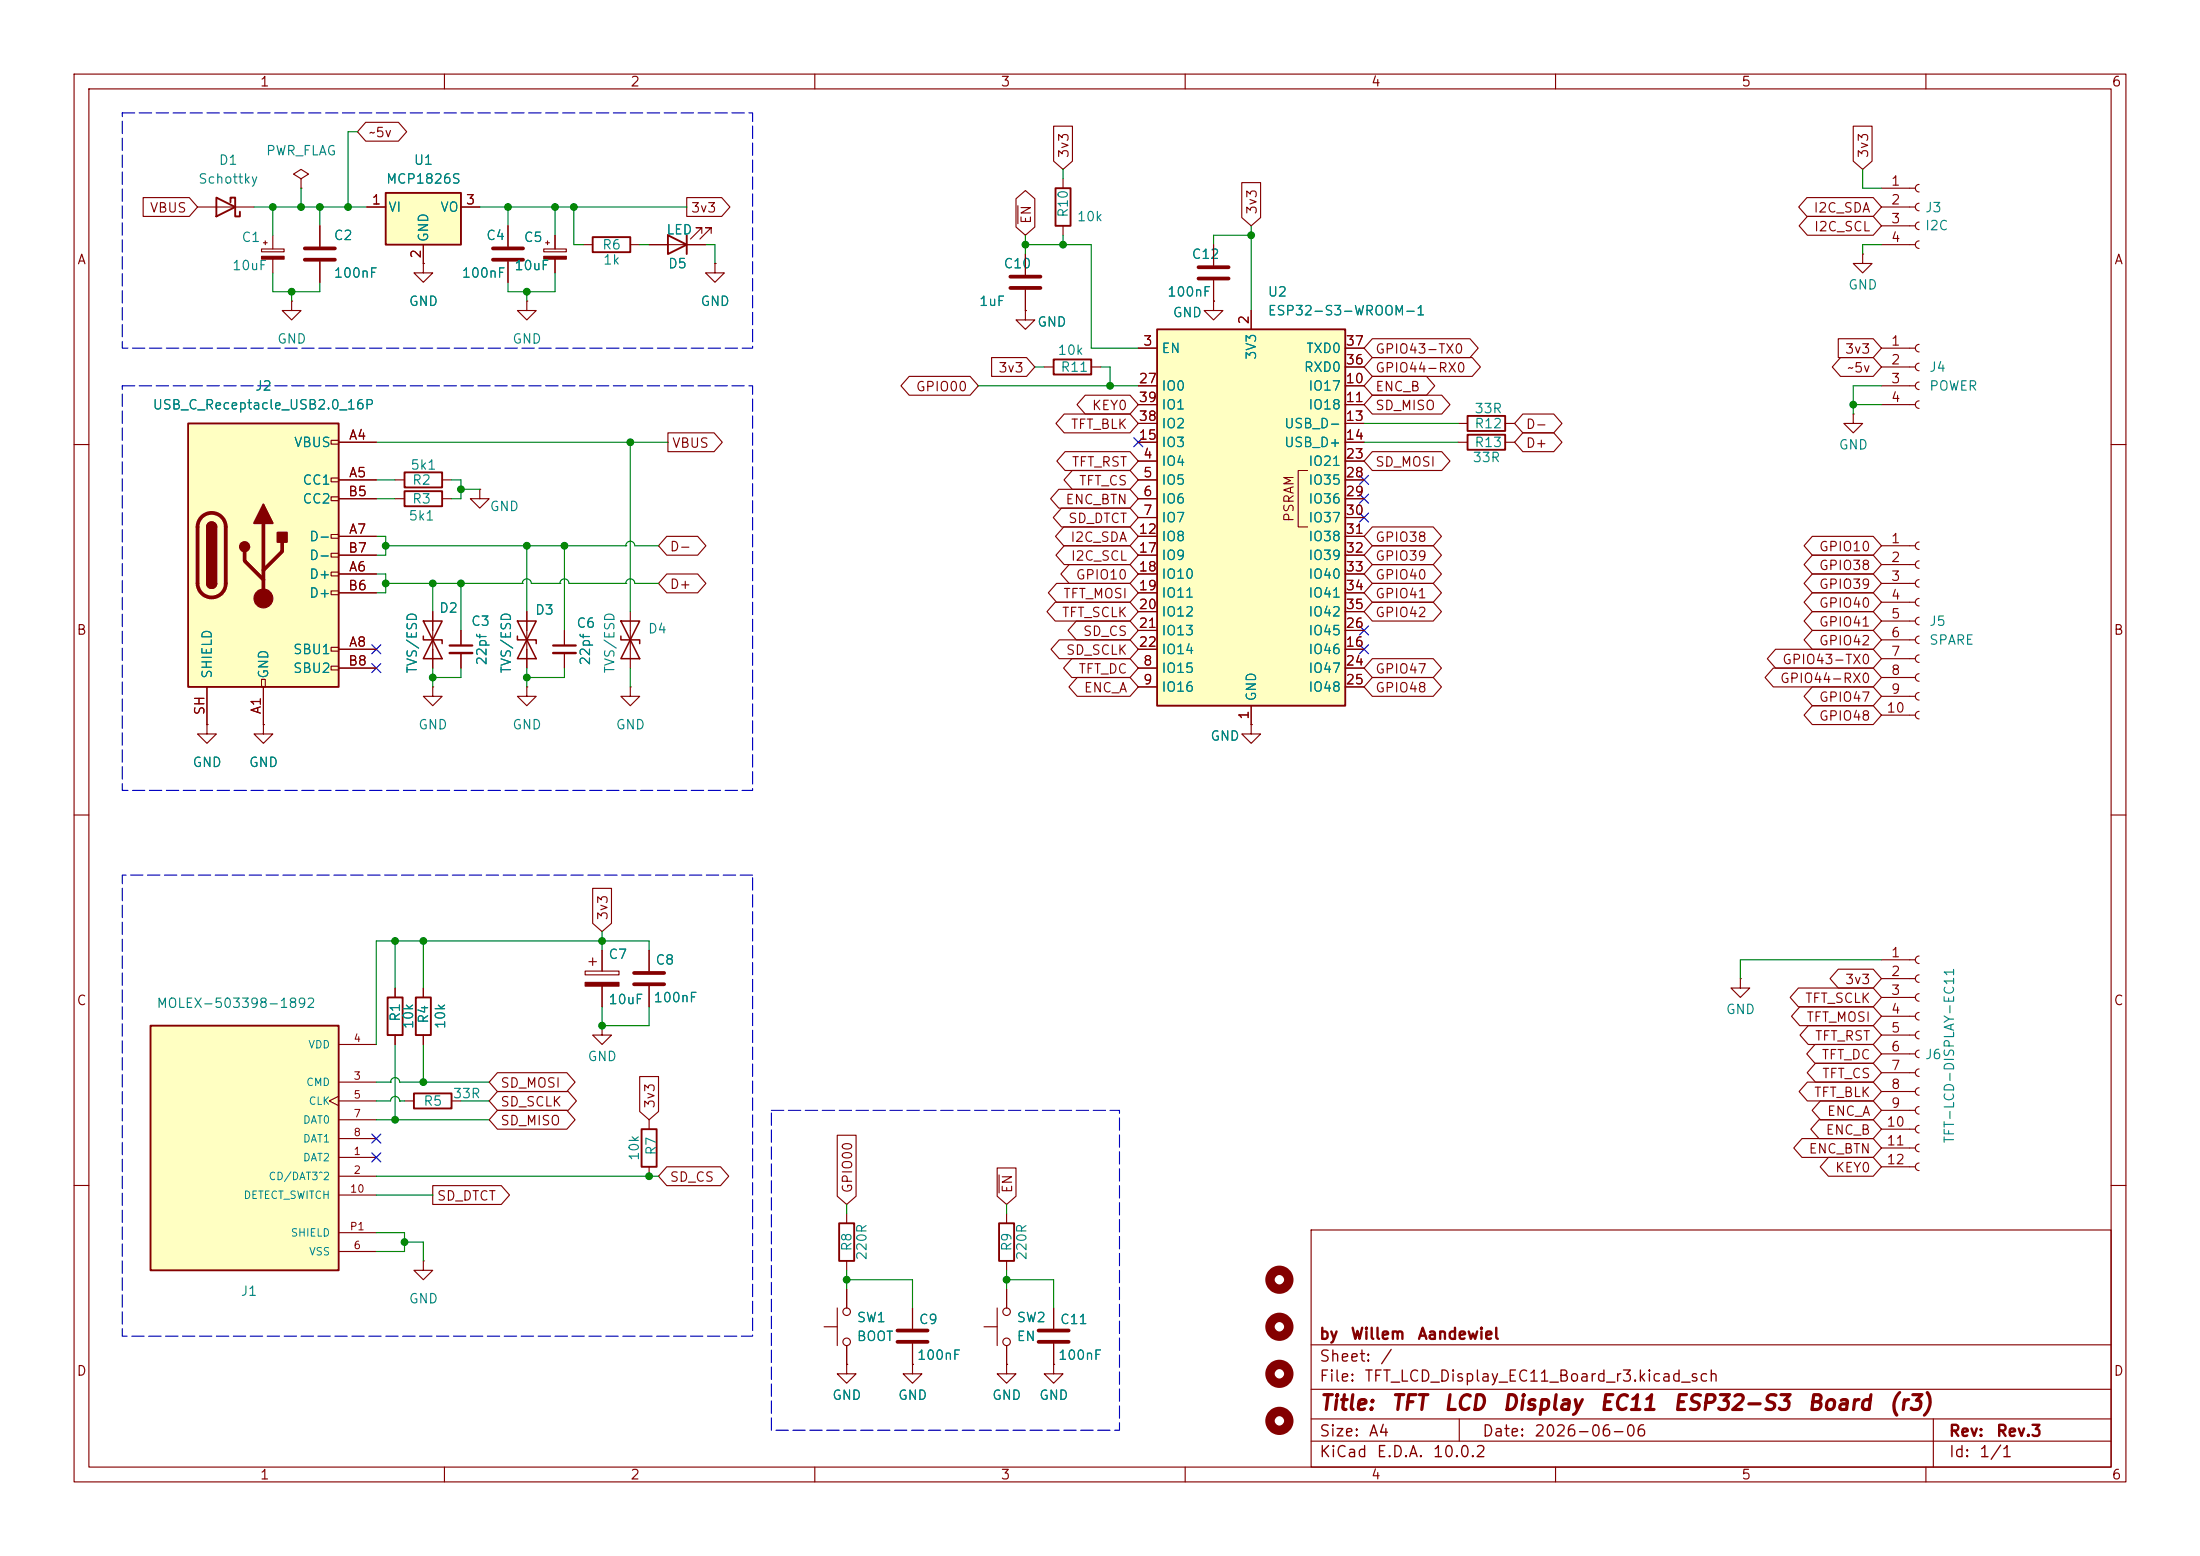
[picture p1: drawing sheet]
<svg xmlns="http://www.w3.org/2000/svg" width="297mm" height="210mm" viewBox="0 0 297 210" stroke-linecap="round" stroke-linejoin="round" font-family="sans-serif">
<g fill="none" stroke="#840000" stroke-width=".15">
<path d="M10 10h277v190h-277zM12 12h273v186h-273zM60 10v2M110 10v2M160 10v2M210 10v2M260 10v2M73.4 33.6h3.1v.4h-3.1zM73.7 32.8h.5M73.9 32.5v.5M74.9 31.8v1.8M74.9 35v1.8"/>
<path d="M87.6 33h7.6M94.7 31.5v-.8h-.7h.7l-1.5 1.6M96 31.5v-.8h-.8h.8l-1.5 1.6M250.2 55.9v1.3h1.3l-1.3 1.2-1.3-1.2h1.3M250.2 55.9h.1M10 60h2M285 60h2M71.1 92.7v1.3h1.3l-1.3 1.3-1.3-1.3h1.3M71.1 92.7h.1M10 110h2M285 110h2M81.3 138.4v1.3h1.2l-1.2 1.3-1.3-1.3h1.3"/>
<path d="M81.3 138.4h.1M87.6 128.3v2.8M87.6 133.1v2.8M54.6 148.6h1.3M61 148.6h1.2M87.6 151.1v1.3M87.6 157.5v1.3M10 160h2M57.1 170.2v1.3h-1.2l1.2 1.2 1.3-1.2h-1.3M57.1 170.2h.1M114.3 163.8v1.3M114.3 170.2v1.3"/>
<path d="M132.8 179.1h1.8M134.6 176.5v5.1M135.9 174v2.5M177 166h108v32h-108zM285 160h2M60 198v2M110 198v2M135.9 181.6v2.6M142.2 184.2v1.2h1.3l-1.3 1.3-1.2-1.3h1.2M142.2 184.2h.1M160 198v2M177 194.5h108"/>
<path d="M177 191.5h108M177 187.5h108M177 181.5h108M197 191.5v3M210 198v2M260 198v2M261 191.5v6.5"/>
<circle cx="135.9" cy="177" r=".51"/>
<circle cx="135.9" cy="181.1" r=".51"/>
</g>
<path d="M90.2 31.8l2.5 1.2-2.5 1.3zM92.7 31.8v2.5M55.9 147.6h5.1v2h-5.1zM86.6 152.4h2v5.1h-2zM113.3 165.1h2v5.1h-2z" fill="none" stroke="#840000" stroke-width=".25"/>
<path d="M73.4 34.6h3.1v.4h-3.1z" fill="#840000" stroke="#840000" stroke-width=".15"/>
<path d="M85.6 131.3h4.1M85.6 132.8h4.1" fill="none" stroke="#840000" stroke-width=".51"/>
<path d="M20.3 138.4h25.4v33.1h-25.4z" fill="#ffffc2"/>
<path d="M54.6 66.3h5.1v2h-5.1zM54.6 63.8h5.1v2h-5.1zM20.3 138.4h25.4v33.1h-25.4zM134.9 165.1h2v5.1h-2z" fill="none" stroke="#840000" stroke-width=".25"/>
<g fill="none" stroke="#840000" stroke-width=".15">
<path d="M138.4 34.3v2.8M138.4 39.1v2.8M163.8 33v2.8M163.8 37.8v2.8M138.4 41.9v1.3h1.3l-1.3 1.3-1.2-1.3h1.2M138.4 41.9h.1M163.8 40.6v1.3h1.3l-1.3 1.3-1.2-1.3h1.2M163.8 40.6h.1M53.3 67.3h1.3M53.3 64.8h1.3M59.7 67.3h1.3M59.7 64.8h1.3"/>
<path d="M64.8 66v1.3h1.2l-1.2 1.3-1.3-1.3h1.3M64.8 66h.1M58.4 82.6v7.6M62.2 85.1v2M62.2 88.1v2.1M71.1 82.6v7.6M76.2 85.1v2M76.2 88.1v2.1M85.1 82.6v7.6M45.7 148l-1.3 .6 1.3 .6M45.7 156.2h5.1M45.7 158.8h5.1"/>
<path d="M45.7 146.1h5.1M45.7 141h5.1M45.7 148.6h5.1M45.7 151.1h5.1M45.7 153.7h5.1M45.7 168.9h5.1M45.7 161.3h5.1M45.7 166.4h5.1M111.3 179.1h1.7M113 176.5v5.1M114.3 174v2.5M123.2 176.5v2.8"/>
<path d="M135.9 163.8v1.3M135.9 170.2v1.3M142.2 176.5v2.8M114.3 184.2v1.2h1.3l-1.3 1.3-1.3-1.3h1.3M114.3 184.2h.1M114.3 181.6v2.6M123.2 184.2v1.2h1.3l-1.3 1.3-1.3-1.3h1.3M123.2 184.2h.1M123.2 181.4v2.8M135.9 184.2v1.2h1.3l-1.3 1.3-1.3-1.3h1.3M135.9 184.2h.1M142.2 181.4v2.8"/>
<circle cx="114.3" cy="177" r=".51"/>
<circle cx="114.3" cy="181.1" r=".51"/>
</g>
<path d="M136.4 37.3h4.1M136.4 38.9h4.1M161.8 36.1h4.1M161.8 37.6h4.1M121.2 179.6h4M140.2 179.6h4.1M121.2 181.1h4M140.2 181.1h4.1" fill="none" stroke="#840000" stroke-width=".51"/>
<g fill="none" stroke="#840000" stroke-width="1.3">
<circle cx="172.7" cy="179.1" r="1.27"/>
<circle cx="172.7" cy="172.7" r="1.27"/>
<circle cx="172.7" cy="185.4" r="1.27"/>
<circle cx="172.7" cy="191.8" r="1.27"/>
</g>
<path d="M60.7 87.1h3.1M74.7 87.1h3" fill="none" stroke="#840000" stroke-width=".3"/>
<path d="M60.7 88.1h3.1M74.7 88.1h3" fill="none" stroke="#840000" stroke-width=".33"/>
<path d="M57.1 85.9v.5h2.6v.5M57.1 83.8h2.6l-1.3 2.6zM58.4 86.4l1.3 2.5h-2.6zM69.8 85.9v.5h2.6v.5M69.8 83.8h2.6l-1.3 2.6zM71.1 86.4l1.3 2.5h-2.6zM83.8 85.9v.5h2.6v.5M83.8 83.8h2.6l-1.3 2.6zM85.1 86.4l1.3 2.5h-2.6z" fill="none" stroke="#840000" stroke-width=".2"/>
<path d="M25.4 57.2h20.3v35.5h-20.3z" fill="#ffffc2"/>
<g fill="none" stroke="#840000" stroke-width=".15">
<path d="M57.1 35.6v1.2h1.3l-1.3 1.3-1.2-1.3h1.2M57.1 35.6h.1M68.6 30.5v2.8M68.6 35.3v2.8M96.5 35.6v1.2h1.3l-1.3 1.3-1.3-1.3h1.3M96.5 35.6h.1M44.7 59.4h1v.5h-1zM45.7 59.7h5.1M71.1 40.6v1.3h1.3l-1.3 1.3-1.3-1.3h1.3M71.1 40.6h.1M141 49.5h1.2M147.3 49.5h1.3"/>
<path d="M44.7 64.5h1v.5h-1zM44.7 67.1h1v.5h-1zM44.7 72.1h1v.5h-1zM44.7 74.7h1v.5h-1zM44.7 77.2h1v.5h-1zM44.7 79.8h1v.5h-1zM45.7 64.8h5.1M45.7 77.5h5.1M45.7 72.4h5.1M45.7 67.3h5.1M45.7 74.9h5.1M27.9 97.8v1.3h1.3l-1.3 1.2-1.2-1.2h1.2"/>
<path d="M27.9 97.8h.1M27.9 92.7v5.1M35.3 91.7h.5v1h-.5zM35.6 97.8v1.3h1.2l-1.2 1.2-1.3-1.2h1.3M35.6 97.8h.1M35.6 92.7v5.1M44.7 87.4h1v.5h-1zM44.7 89.9h1v.5h-1zM45.7 87.6h5.1M45.7 80h5.1M45.7 90.2h5.1"/>
</g>
<path d="M25.4 57.2h20.3v35.5h-20.3zM142.2 48.5h5.1v2h-5.1zM27.9 71.1a.64 .64 0 0 1 .7-.6 .64 .64 0 0 1 .6 .6M27.9 78.7a.64 .64 0 0 0 .7 .7 .64 .64 0 0 0 .6-.7" fill="none" stroke="#840000" stroke-width=".25"/>
<path d="M66.5 33.5h4.1M66.5 35.1h4.1M27.2 69.8a1.9 1.9 0 0 1 2.1-.4 1.9 1.9 0 0 1 1.2 1.7v7.6a1.91 1.91 0 0 1-1.9 1.9 1.91 1.91 0 0 1-1.9-1.9v-7.6a1.9 1.9 0 0 1 .5-1.3zM33 74.4v1.3l2.6 2.5M35.6 70.6v10.2M38.1 73.2v1.2l-2.5 2.6" fill="none" stroke="#840000" stroke-width=".51"/>
<g fill="#840000" stroke="#840000" stroke-width=".25">
<path d="M27.9 71.1h1.3v7.6h-1.3z"/>
<path d="M28.1 70.7a.64 .64 0 0 1 .7-.2 .64 .64 0 0 1 .4 .6h-1.3z"/>
<path d="M27.9 78.7h1.3a.64 .64 0 0 1-.6 .7 .64 .64 0 0 1-.7-.7z"/>
<path d="M35.6 68.1l1.2 2.5h-2.5z"/>
<path d="M37.5 71.9h1.2v1.3h-1.2z"/>
<circle cx="33" cy="73.8" r=".63"/>
</g>
<circle cx="35.6" cy="80.8" r="1.27" fill="#840000" stroke="#840000" stroke-width=".15"/>
<path d="M52.1 26h10.1v7h-10.1z" fill="#ffffc2"/>
<path d="M29.2 26.7l2.5 1.2-2.5 1.3zM31.1 27.3v-.6h.6v2.5h.7v-.6M52.1 26h10.1v7h-10.1zM80 32h5.1v2h-5.1zM142.5 25.4h2v5.1h-2zM198.1 56.1h5.1v2.1h-5.1zM198.1 58.7h5.1v2h-5.1zM52.3 134.6h2.1v5.1h-2.1zM56.1 134.6h2.1v5.1h-2.1z" fill="none" stroke="#840000" stroke-width=".25"/>
<g fill="none" stroke="#840000" stroke-width=".15">
<path d="M26.7 27.9h7.6M35.3 33.6h3.1v.4h-3.1zM35.6 32.8h.5M35.8 32.5v.5M36.8 31.8v1.8M36.8 35v1.8M40.6 24.1l1.1-.6-1.1-.6-1 .6 1 .6v1.3M40.6 25.4h.1M43.2 30.5v2.8M43.2 35.3v2.8M49.5 27.9h2.6M57.1 33v2.6"/>
<path d="M62.2 27.9h2.6M78.7 33h1.3M85.1 33h1.3M143.5 24.1v1.3M143.5 30.5v1.3M39.4 40.6v1.3h1.2l-1.2 1.3-1.3-1.3h1.3M39.4 40.6h.1M196.8 57.2h1.3M196.8 59.7h1.3M203.2 57.2h1.3M203.2 59.7h1.3M254 73.7h4.6"/>
<path d="M254 76.2h4.6M254 78.7h4.6M259.1 73.2a.51 .51 0 0 0-.5 .5 .51 .51 0 0 0 .5 .5M259.1 75.7a.51 .51 0 0 0-.5 .5 .51 .51 0 0 0 .5 .5M259.1 78.2a.51 .51 0 0 0-.5 .5 .51 .51 0 0 0 .5 .5M58.4 92.7v1.3h1.3l-1.3 1.3-1.3-1.3h1.3M58.4 92.7h.1M85.1 92.7v1.3h1.3l-1.3 1.3-1.3-1.3h1.3M85.1 92.7h.1M168.9 97.8v1.3h1.3l-1.3 1.2-1.3-1.2h1.3M168.9 97.8h.1M254 81.3h4.6"/>
<path d="M254 83.8h4.6M254 86.4h4.6M254 88.9h4.6M254 91.4h4.6M254 94h4.6M254 96.5h4.6M259.1 80.8a.51 .51 0 0 0-.5 .5 .51 .51 0 0 0 .5 .5M259.1 83.3a.51 .51 0 0 0-.5 .5 .51 .51 0 0 0 .5 .5M259.1 85.9a.51 .51 0 0 0-.5 .5 .51 .51 0 0 0 .5 .5M259.1 88.4a.51 .51 0 0 0-.5 .5 .51 .51 0 0 0 .5 .5M259.1 90.9a.51 .51 0 0 0-.5 .5 .51 .51 0 0 0 .5 .5M259.1 93.5a.51 .51 0 0 0-.5 .5 .51 .51 0 0 0 .5 .5"/>
<path d="M259.1 96a.51 .51 0 0 0-.5 .5 .51 .51 0 0 0 .5 .5M53.3 133.4v1.2M53.3 139.7v1.3M57.1 133.4v1.2M57.1 139.7v1.3M79 131.1h4.6v.5h-4.6zM79.5 129.8h1M80 129.3v1M81.3 128.3v2.8M81.3 133.1v2.8M234.9 132.1v1.3h1.3l-1.3 1.2-1.2-1.2h1.2M234.9 132.1h.1"/>
<path d="M254 129.5h4.6M254 132.1h4.6M254 134.6h4.6M254 137.2h4.6M254 139.7h4.6M259.1 129a.51 .51 0 0 0-.5 .5 .51 .51 0 0 0 .5 .5M259.1 131.6a.51 .51 0 0 0-.5 .5 .51 .51 0 0 0 .5 .5M259.1 134.1a.51 .51 0 0 0-.5 .5 .51 .51 0 0 0 .5 .5M259.1 136.7a.51 .51 0 0 0-.5 .5 .51 .51 0 0 0 .5 .5M259.1 139.2a.51 .51 0 0 0-.5 .5 .51 .51 0 0 0 .5 .5M254 142.2h4.6M254 144.8h4.6"/>
<path d="M254 147.3h4.6M254 149.9h4.6M254 152.4h4.6M254 154.9h4.6M254 157.5h4.6M259.1 141.7a.51 .51 0 0 0-.5 .5 .51 .51 0 0 0 .5 .5M259.1 144.3a.51 .51 0 0 0-.5 .5 .51 .51 0 0 0 .5 .5M259.1 146.8a.51 .51 0 0 0-.5 .5 .51 .51 0 0 0 .5 .5M259.1 149.4a.51 .51 0 0 0-.5 .5 .51 .51 0 0 0 .5 .5M259.1 151.9a.51 .51 0 0 0-.5 .5 .51 .51 0 0 0 .5 .5M259.1 154.4a.51 .51 0 0 0-.5 .5 .51 .51 0 0 0 .5 .5M259.1 157a.51 .51 0 0 0-.5 .5 .51 .51 0 0 0 .5 .5"/>
</g>
<g fill="#840000" stroke="#840000" stroke-width=".15">
<path d="M35.3 34.6h3.1v.4h-3.1z"/>
<path d="M79 132.6h4.6v.5h-4.6z"/>
</g>
<path d="M41.1 33.5h4.1M41.1 35.1h4.1" fill="none" stroke="#840000" stroke-width=".51"/>
<path d="M156.2 44.5h25.4v50.8h-25.4z" fill="#ffffc2"/>
<path d="M156.2 44.5h25.4v50.8h-25.4z" fill="none" stroke="#840000" stroke-width=".25"/>
<g fill="none" stroke="#840000" stroke-width=".15">
<path d="M49.4 16.5h4.4l1.1 1.3-1.1 1.3h-4.4l-1.1-1.3zM142.2 17h2.6v4.7l-1.3 1.2-1.3-1.2zM250.2 17h2.5v4.7l-1.2 1.2-1.3-1.2zM19.3 26.7h6.3l1.1 1.2-1.1 1.3h-6.3zM43.2 30.5v2.8M43.2 35.3v2.8M49.5 27.9h2.6M57.1 35.6h.1M57.1 33v2.6M62.2 27.9h2.6M68.6 30.5v2.8M68.6 35.3v2.8"/>
<path d="M74.9 31.8v1.8M74.9 35v1.8M87.6 33h2.6M92.7 26.7h4.7l1.1 1.2-1.1 1.3h-4.7zM92.7 33h2.5M96.5 35.6h.1M137.2 26.8l1.2-1.1 1.3 1.1v3.8l-1.3 1.2-1.2-1.2zM137.4 27.8v2.4M138.4 34.3v2.8M138.4 39.1v2.8M163.8 33v2.8M163.8 37.8v2.8"/>
<path d="M167.6 24.6h2.6v4.8l-1.3 1.1-1.3-1.1zM243.9 26.7h9l1.1 1.2-1.1 1.3h-9l-1.1-1.3zM244 29.2h8.9l1.1 1.3-1.1 1.3h-8.9l-1.1-1.3zM251.5 34.3v1.3h1.2l-1.2 1.2-1.3-1.2h1.3M251.5 34.3h.1M254 25.4h4.6M254 27.9h4.6M254 30.5h4.6M254 33h4.6M259.1 24.9a.51 .51 0 0 0-.5 .5 .51 .51 0 0 0 .5 .5M259.1 27.4a.51 .51 0 0 0-.5 .5 .51 .51 0 0 0 .5 .5M259.1 30a.51 .51 0 0 0-.5 .5 .51 .51 0 0 0 .5 .5"/>
<path d="M259.1 32.5a.51 .51 0 0 0-.5 .5 .51 .51 0 0 0 .5 .5M45.7 59.7h5.1M90.2 58.4h6.2l1.1 1.3-1.1 1.3h-6.2zM122.7 50.8h8.3l1.1 1.3-1.1 1.2h-8.3l-1.1-1.2zM133.9 48.3h4.7l1.1 1.2-1.1 1.3h-4.7zM138.4 41.9h.1M143.7 55.9h8.9l1.1 1.3-1.1 1.2h-8.9l-1.1-1.2zM146.5 53.3h6.1l1.1 1.3-1.1 1.3h-6.1l-1.1-1.3zM153.7 47h2.5M153.7 52.1h2.5M153.7 54.6h2.5M153.7 57.2h2.5"/>
<path d="M153.7 59.7h2.5M163.8 40.6h.1M168.9 41.9v2.6M181.6 47h2.5M181.6 52.1h2.5M181.6 54.6h2.5M181.6 57.2h2.5M181.6 59.7h2.5M181.6 49.5h2.5M185.3 53.3h9.3l1.1 1.3-1.1 1.3h-9.3l-1.2-1.3zM185.3 50.8h7.3l1.1 1.3-1.1 1.2h-7.3l-1.2-1.2zM185.3 45.7h13.1l1.2 1.3-1.2 1.3h-13.1l-1.2-1.3z"/>
<path d="M185.3 48.3h13.5l1.1 1.2-1.1 1.3h-13.5l-1.2-1.3zM205.6 58.4h4.2l1.1 1.3-1.1 1.3h-4.2l-1.1-1.3zM205.6 55.9h4.2l1.1 1.3-1.1 1.2h-4.2l-1.1-1.2zM248.2 45.7h4.7l1.1 1.3-1.1 1.3h-4.7zM248.5 48.3h4.4l1.1 1.2-1.1 1.3h-4.4l-1.1-1.3zM254 47h4.6M254 52.1h4.6M254 54.6h4.6M254 49.5h4.6M259.1 46.5a.51 .51 0 0 0-.5 .5 .51 .51 0 0 0 .5 .5M259.1 49a.51 .51 0 0 0-.5 .5 .51 .51 0 0 0 .5 .5M259.1 51.6a.51 .51 0 0 0-.5 .5 .51 .51 0 0 0 .5 .5"/>
<path d="M259.1 54.1a.51 .51 0 0 0-.5 .5 .51 .51 0 0 0 .5 .5M45.7 64.8h5.1M45.7 67.3h5.1M45.7 72.4h5.1M45.7 74.9h5.1M45.7 77.5h5.1M90 72.4h4.2l1.1 1.3-1.1 1.2h-4.2l-1.1-1.2zM90 77.5h4.2l1.1 1.2-1.1 1.3h-4.2l-1.1-1.3zM142.6 78.7h10l1.1 1.3-1.1 1.3h-10l-1.1-1.3zM142.9 66h9.7l1.1 1.3-1.1 1.3h-9.7l-1.1-1.3zM143.3 68.6h9.3l1.1 1.3-1.1 1.2h-9.3l-1.1-1.2zM143.6 71.1h9l1.1 1.3-1.1 1.3h-9l-1.1-1.3z"/>
<path d="M143.7 73.7h8.9l1.1 1.2-1.1 1.3h-8.9l-1.1-1.3zM143.8 61h8.8l1.1 1.2-1.1 1.3h-8.8l-1.1-1.3zM144.3 76.2h8.3l1.1 1.3-1.1 1.2h-8.3l-1.1-1.2zM144.8 63.5h7.8l1.1 1.3-1.1 1.2h-7.8l-1.2-1.2zM153.7 62.2h2.5M153.7 64.8h2.5M153.7 67.3h2.5M153.7 69.9h2.5M153.7 72.4h2.5M153.7 74.9h2.5M153.7 77.5h2.5M176.5 63.5h-1.2v7.6h1.2"/>
<path d="M181.6 62.2h2.5M181.6 64.8h2.5M181.6 67.3h2.5M181.6 69.9h2.5M181.6 72.4h2.5M181.6 74.9h2.5M181.6 77.5h2.5M185.3 76.2h8.2l1.1 1.3-1.1 1.2h-8.2l-1.2-1.2zM185.3 78.7h8.2l1.1 1.3-1.1 1.3h-8.2l-1.2-1.3zM185.3 71.1h8.2l1.1 1.3-1.1 1.3h-8.2l-1.2-1.3zM185.3 73.7h8.2l1.1 1.2-1.1 1.3h-8.2l-1.2-1.3zM185.3 61h9.3l1.1 1.2-1.1 1.3h-9.3l-1.2-1.3z"/>
<path d="M244.7 72.4h8.2l1.1 1.3-1.1 1.2h-8.2l-1.2-1.2zM244.7 77.5h8.2l1.1 1.2-1.1 1.3h-8.2l-1.2-1.3zM244.7 74.9h8.2l1.1 1.3-1.1 1.3h-8.2l-1.2-1.3zM27.9 97.8h.1M27.9 92.7v5.1M35.6 97.8h.1M35.6 92.7v5.1M45.7 90.2h5.1M45.7 87.6h5.1M45.7 80h5.1M58.4 82.6v2.5M58.4 87.6v2.6"/>
<path d="M62.2 85.1v2M62.2 88.1v2.1M71.1 82.6v2.5M71.1 87.6v2.6M76.2 85.1v2M76.2 88.1v2.1M142.5 81.3h10.1l1.1 1.3-1.1 1.2h-10.1l-1.2-1.2zM143 86.4h9.6l1.1 1.2-1.1 1.3h-9.6l-1.1-1.3zM144.7 88.9h7.9l1.1 1.3-1.1 1.2h-7.9l-1.1-1.2zM145.3 83.8h7.3l1.1 1.3-1.1 1.3h-7.3l-1.1-1.3zM145.4 91.4h7.2l1.1 1.3-1.1 1.3h-7.2l-1.1-1.3zM153.7 90.2h2.5"/>
<path d="M153.7 92.7h2.5M153.7 87.6h2.5M153.7 80h2.5M153.7 82.6h2.5M153.7 85.1h2.5M168.9 97.8h.1M168.9 95.3v2.5M181.6 90.2h2.5M181.6 92.7h2.5M181.6 87.6h2.5M181.6 80h2.5M181.6 82.6h2.5"/>
<path d="M181.6 85.1h2.5M185.3 81.3h8.2l1.1 1.3-1.1 1.2h-8.2l-1.2-1.2zM185.3 91.4h8.2l1.1 1.3-1.1 1.3h-8.2l-1.2-1.3zM185.3 88.9h8.2l1.1 1.3-1.1 1.2h-8.2l-1.2-1.2zM239.4 90.2h13.5l1.1 1.2-1.1 1.3h-13.5l-1.1-1.3zM239.7 87.6h13.2l1.1 1.3-1.1 1.3h-13.2l-1.1-1.3zM244.7 85.1h8.2l1.1 1.3-1.1 1.2h-8.2l-1.2-1.2zM244.7 82.5h8.2l1.1 1.3-1.1 1.3h-8.2l-1.2-1.3zM244.7 92.7h8.2l1.1 1.3-1.1 1.3h-8.2l-1.2-1.3zM244.7 80h8.2l1.1 1.3-1.1 1.3h-8.2l-1.2-1.3zM244.7 95.2h8.2l1.1 1.3-1.1 1.3h-8.2l-1.2-1.3zM80 119.9h2.6v4.7l-1.3 1.1-1.3-1.1z"/>
<path d="M53.3 133.4v1.2M53.3 139.7v1.3M57.1 133.4v1.2M57.1 139.7v1.3M81.3 128.3v2.8M81.3 133.1v2.8M87.6 128.3v2.8M87.6 133.1v2.8M242.8 133.3h10.1l1.1 1.3-1.1 1.3h-10.1l-1.1-1.3zM243 135.9h9.9l1.1 1.3-1.1 1.2h-9.9l-1.1-1.2zM244.1 138.4h8.8l1.1 1.3-1.1 1.3h-8.8l-1.1-1.3zM248.2 130.8h4.7l1.1 1.3-1.1 1.3h-4.7l-1.1-1.3z"/>
<path d="M67.2 149.9h9.3l1.1 1.2-1.1 1.3h-9.3l-1.2-1.3zM67.2 147.3h9.5l1.1 1.3-1.1 1.3h-9.5l-1.2-1.3zM67.2 144.8h9.3l1.1 1.3-1.1 1.2h-9.3l-1.2-1.2zM86.4 145.3h2.5v4.7l-1.3 1.1-1.2-1.1zM90 157.5h7.3l1.1 1.3-1.1 1.2h-7.3l-1.1-1.2zM113 153.2h2.6v8.2l-1.3 1.2-1.3-1.2zM134.6 157.6h2.6v3.8l-1.3 1.2-1.3-1.2zM134.9 158.6v2.4M243.3 153.7h9.6l1.1 1.2-1.1 1.3h-9.6l-1.1-1.3zM244 146h8.9l1.1 1.3-1.1 1.3h-8.9l-1.1-1.3zM245 141h7.9l1.1 1.2-1.1 1.3h-7.9l-1.1-1.3zM245.1 143.5h7.8l1.1 1.3-1.1 1.3h-7.8l-1.1-1.3z"/>
<path d="M245.6 151.1h7.3l1.1 1.3-1.1 1.3h-7.3l-1.1-1.3zM245.7 148.6h7.2l1.1 1.3-1.1 1.2h-7.2l-1.1-1.2zM246.8 156.2h6.1l1.1 1.3-1.1 1.3h-6.1l-1.1-1.3zM58.4 160h9.3l1.1 1.3-1.1 1.3h-9.3zM114.3 174v2.5M123.2 176.5v2.8M135.9 174v2.5M142.2 176.5v2.8M114.3 184.2h.1M114.3 181.6v2.6M123.2 184.2h.1M123.2 181.4v2.8"/>
<path d="M135.9 184.2h.1M135.9 181.6v2.6M142.2 184.2h.1M142.2 181.4v2.8"/>
</g>
<g fill="none" stroke="#008400" stroke-width=".15">
<path d="M48.3 17.8h-1.3v10.1M34.3 27.9h15.2M36.8 27.9v3.9M36.8 36.8v2.6h6.4v-1.3M39.4 39.4v1.2M40.6 25.4v2.5M43.2 27.9v2.6M64.8 27.9h27.9M68.6 27.9v2.6M71.1 39.4v1.2M74.9 36.8v2.6h-6.3v-1.3M74.9 27.9v3.9"/>
<path d="M77.5 27.9v5.1h1.2M86.4 33h1.2M95.2 33h1.3v2.6M138.4 33h8.9v14h6.4M138.4 31.8v2.5M143.5 22.9v1.2M143.5 31.8v1.2M168.9 30.5v11.4M168.9 31.8h-5.1v1.2M251.5 22.9v2.5h2.5M254 33h-2.5v1.3M50.8 59.7h39.4"/>
<path d="M85.1 59.7v22.9M132.1 52.1h21.6M139.7 49.5h1.3M148.6 49.5h1.3v2.6M184.1 59.7h12.7M184.1 57.2h12.7M250.2 54.6h3.8M254 52.1h-3.8v3.8M50.8 67.3h2.5M50.8 64.8h2.5M50.8 72.4h1.3v2.5h-1.3M50.8 77.5h1.3v2.5h-1.3"/>
<path d="M52.1 73.7h32.4M52.1 78.7h18.4M58.4 78.7v3.9M61 64.8h1.2v2.5h-1.2M62.2 78.7v6.4M62.2 66h2.6M70.5 78.7h.1M70.5 78.7a.61 .61 0 0 1 .6-.6 .61 .61 0 0 1 .6 .6h3.9M71.1 73.7v8.9M75.6 78.7h.1M75.6 78.7a.61 .61 0 0 1 .6-.6 .61 .61 0 0 1 .6 .6h7.7M76.2 73.7v11.4"/>
<path d="M84.5 73.7h.1M84.5 73.7a.61 .61 0 0 1 .6-.6 .61 .61 0 0 1 .6 .6h3.2M84.5 78.7h.1M84.5 78.7a.61 .61 0 0 1 .6-.6 .61 .61 0 0 1 .6 .6h3.2M58.4 90.2v2.5M62.2 90.2v1.2h-3.8M71.1 90.2v2.5M76.2 90.2v1.2h-5.1M85.1 90.2v2.5M53.3 127v6.4M57.1 127v6.4M81.3 125.7v2.6"/>
<path d="M81.3 135.9v2.5h6.3v-2.5M87.6 128.3v-1.3h-36.8v14M254 129.5h-19.1v2.6M50.8 148.6h1.9a.61 .61 0 0 1 .6-.6 .61 .61 0 0 1 .6 .6M50.8 151.1h15.2M50.8 146.1h1.9M50.8 158.8h38.1M52.7 146.1h.1M52.7 146.1a.61 .61 0 0 1 .6-.7 .61 .61 0 0 1 .6 .7h12.1M53.3 141v10.1M53.9 148.6h.1M53.9 148.6h.7"/>
<path d="M57.1 141v5.1M62.2 148.6h3.8M50.8 166.4h3.8v2.5h-3.8M50.8 161.3h7.6M54.6 167.6h2.5v2.6M114.3 172.7h8.9v3.8M114.3 162.6v1.2M114.3 171.5v2.5M135.9 172.7h6.3v3.8M135.9 162.6v1.2M135.9 171.5v2.5"/>
</g>
<g fill="none" stroke="#000084" stroke-width=".15">
<path d="M153.1 59.1l1.2 1.2M154.3 59.1l-1.2 1.2M183.5 66.7l1.3 1.2M183.5 64.2l1.3 1.2M183.5 69.2l1.3 1.3M184.8 66.7l-1.3 1.2M184.8 64.2l-1.3 1.2M184.8 69.2l-1.3 1.3M50.2 89.6l1.2 1.2M50.2 87l1.2 1.2M51.4 89.6l-1.2 1.2M51.4 87l-1.2 1.2"/>
<path d="M183.5 84.5l1.3 1.2M183.5 87l1.3 1.2M184.8 84.5l-1.3 1.2M184.8 87l-1.3 1.2M50.2 153.1l1.2 1.2M50.2 155.6l1.2 1.2M51.4 153.1l-1.2 1.2M51.4 155.6l-1.2 1.2"/>
</g>
<path d="M16.5 15.2h85.1v31.8h-85.1zM16.5 52.1h85.1v54.6h-85.1zM16.5 118.1h85.1v62.2h-85.1zM104.1 149.9h47v43.1h-47z" fill="none" stroke="#0000c2" stroke-width=".15" stroke-dasharray="1.7 .6"/>
<g fill="#008400" stroke="#008400" stroke-width=".14">
<circle cx="135.9" cy="172.7" r=".46"/>
<circle cx="168.9" cy="31.8" r=".46"/>
<circle cx="143.5" cy="33" r=".46"/>
<circle cx="138.4" cy="33" r=".46"/>
<circle cx="250.2" cy="54.6" r=".46"/>
<circle cx="149.9" cy="52.1" r=".46"/>
<circle cx="53.3" cy="127" r=".46"/>
<circle cx="57.1" cy="127" r=".46"/>
<circle cx="58.4" cy="91.4" r=".46"/>
<circle cx="81.3" cy="138.4" r=".46"/>
<circle cx="81.3" cy="127" r=".46"/>
<circle cx="43.2" cy="27.9" r=".46"/>
<circle cx="36.8" cy="27.9" r=".46"/>
<circle cx="40.6" cy="27.9" r=".46"/>
<circle cx="39.4" cy="39.4" r=".46"/>
<circle cx="47" cy="27.9" r=".46"/>
<circle cx="52.1" cy="73.7" r=".46"/>
<circle cx="52.1" cy="78.7" r=".46"/>
<circle cx="62.2" cy="66" r=".46"/>
<circle cx="85.1" cy="59.7" r=".46"/>
<circle cx="54.6" cy="167.6" r=".46"/>
<circle cx="57.1" cy="146.1" r=".46"/>
<circle cx="53.3" cy="151.1" r=".46"/>
<circle cx="87.6" cy="158.8" r=".46"/>
<circle cx="114.3" cy="172.7" r=".46"/>
<circle cx="62.2" cy="78.7" r=".46"/>
<circle cx="71.1" cy="73.7" r=".46"/>
<circle cx="76.2" cy="73.7" r=".46"/>
<circle cx="58.4" cy="78.7" r=".46"/>
<circle cx="71.1" cy="91.4" r=".46"/>
<circle cx="71.1" cy="39.4" r=".46"/>
<circle cx="68.6" cy="27.9" r=".46"/>
<circle cx="77.5" cy="27.9" r=".46"/>
<circle cx="74.9" cy="27.9" r=".46"/>
</g>
<g font-size="2" fill="#840000">
<text x="178" y="190.8">Title:</text>
<text x="187.7" y="190.8">TFT</text>
<text x="194.8" y="190.8">LCD</text>
<text x="202.7" y="190.8">Display</text>
<text x="215.8" y="190.8">EC11</text>
<text x="225.7" y="190.8">ESP32-S3</text>
<text x="243.9" y="190.8">Board</text>
<text x="254.8" y="190.8">(r3)</text>
</g>
<g font-size="1.5" fill="#840000">
<text x="178" y="184.2">Sheet:</text>
<text x="178" y="181.2">by</text>
<text x="182.2" y="181.2">Willem</text>
<text x="186.2" y="184.2">/</text>
<text x="191.3" y="181.2">Aandewiel</text>
<text x="178" y="186.9">File:</text>
<text x="184.1" y="186.9">TFT_LCD_Display_EC11_Board_r3.kicad_sch</text>
<text x="178" y="197.1">KiCad</text>
<text x="178" y="194.3">Size:</text>
<text x="184.7" y="194.3">A4</text>
<text x="185.7" y="197.1">E.D.A.</text>
<text x="193.3" y="197.1">10.0.2</text>
<text x="200" y="194.3">Date:</text>
<text x="207" y="194.3">2026-06-06</text>
<text x="263" y="194.3">Rev:</text>
<text x="263" y="197.1">Id:</text>
<text x="267.1" y="197.1">1/1</text>
<text x="269.4" y="194.3">Rev.3</text>
</g>
<g font-size="1.3" fill="#840000">
<text x="35" y="12">1</text>
<text x="85" y="12">2</text>
<text x="135" y="12">3</text>
<text x="185" y="12">4</text>
<text x="235" y="12">5</text>
<text x="285" y="12">6</text>
<text x="49.7" y="18.8">~5v</text>
<text x="144.6" y="21.4" transform="rotate(-90 144.6 21.4)">3v3</text>
<text x="252.5" y="21.4" transform="rotate(-90 252.5 21.4)">3v3</text>
<text x="20.1" y="29">VBUS</text>
<text x="50.1" y="27.9">1</text>
<text x="62.8" y="27.9">3</text>
<text x="93.2" y="29">3v3</text>
<text x="170" y="29.1" transform="rotate(-90 170 29.1)">3v3</text>
<text x="244.7" y="29">I2C_SDA</text>
<text x="255.2" y="25.4">1</text>
<text x="255.2" y="27.9">2</text>
<text x="10.3" y="36">A</text>
<text x="57.1" y="35" transform="rotate(-90 57.1 35)">2</text>
<text x="139.5" y="30.3" transform="rotate(-90 139.5 30.3)">EN</text>
<text x="244.8" y="31.5">I2C_SCL</text>
<text x="255.2" y="30.5">3</text>
<text x="255.2" y="33">4</text>
<text x="285.3" y="36">A</text>
<text x="154.2" y="47">3</text>
<text x="168.9" y="43.9" transform="rotate(-90 168.9 43.9)">2</text>
<text x="181.6" y="47">37</text>
<text x="255.2" y="47">1</text>
<text x="123.6" y="53.1">GPIO00</text>
<text x="134.7" y="50.6">3v3</text>
<text x="153.6" y="52">27</text>
<text x="181.6" y="52">10</text>
<text x="181.6" y="49.5">36</text>
<text x="185.6" y="53.1">ENC_B</text>
<text x="185.6" y="48.1">GPIO43-TX0</text>
<text x="185.6" y="50.6">GPIO44-RX0</text>
<text x="249" y="48.1">3v3</text>
<text x="249.3" y="50.6">~5v</text>
<text x="255.2" y="49.5">2</text>
<text x="255.2" y="52">3</text>
<text x="47" y="59.7">A4</text>
<text x="144.5" y="58.2">TFT_BLK</text>
<text x="147.3" y="55.7">KEY0</text>
<text x="153.6" y="59.7">15</text>
<text x="153.6" y="57.1">38</text>
<text x="153.6" y="54.6">39</text>
<text x="181.6" y="54.6">11</text>
<text x="181.6" y="57.1">13</text>
<text x="181.6" y="59.7">14</text>
<text x="185.6" y="55.7">SD_MISO</text>
<text x="205.9" y="58.2">D-</text>
<text x="255.2" y="54.6">4</text>
<text x="47" y="64.7">A5</text>
<text x="90.6" y="60.8">VBUS</text>
<text x="144.6" y="63.3">TFT_RST</text>
<text x="145.6" y="65.8">TFT_CS</text>
<text x="154.2" y="62.2">4</text>
<text x="154.2" y="64.7">5</text>
<text x="181.6" y="62.2">23</text>
<text x="181.6" y="64.7">28</text>
<text x="185.6" y="63.3">SD_MOSI</text>
<text x="205.9" y="60.8">D+</text>
<text x="46.9" y="67.3">B5</text>
<text x="143.8" y="68.4">ENC_BTN</text>
<text x="144.1" y="70.9">SD_DTCT</text>
<text x="154.2" y="67.3">6</text>
<text x="154.2" y="69.8">7</text>
<text x="175" y="70.6" transform="rotate(-90 175 70.6)">PSRAM</text>
<text x="181.6" y="67.3">29</text>
<text x="181.6" y="69.8">30</text>
<text x="46.9" y="74.9">B7</text>
<text x="47" y="77.4">A6</text>
<text x="47" y="72.4">A7</text>
<text x="90.3" y="74.7">D-</text>
<text x="144.4" y="73.5">I2C_SDA</text>
<text x="144.5" y="76">I2C_SCL</text>
<text x="153.6" y="72.4">12</text>
<text x="153.6" y="74.9">17</text>
<text x="153.6" y="77.4">18</text>
<text x="181.6" y="72.4">31</text>
<text x="181.6" y="74.9">32</text>
<text x="181.6" y="77.4">33</text>
<text x="185.6" y="73.5">GPIO38</text>
<text x="185.6" y="76">GPIO39</text>
<text x="245.5" y="74.7">GPIO10</text>
<text x="245.5" y="77.3">GPIO38</text>
<text x="255.2" y="73.6">1</text>
<text x="255.2" y="76.2">2</text>
<text x="46.9" y="80">B6</text>
<text x="90.3" y="79.8">D+</text>
<text x="143.3" y="83.6">TFT_SCLK</text>
<text x="143.5" y="81.1">TFT_MOSI</text>
<text x="145.1" y="78.5">GPIO10</text>
<text x="153.6" y="80">19</text>
<text x="153.6" y="82.5">20</text>
<text x="181.6" y="80">34</text>
<text x="181.6" y="82.5">35</text>
<text x="185.6" y="83.6">GPIO42</text>
<text x="185.6" y="78.5">GPIO40</text>
<text x="185.6" y="81.1">GPIO41</text>
<text x="245.5" y="79.8">GPIO39</text>
<text x="245.5" y="82.3">GPIO40</text>
<text x="255.2" y="78.7">3</text>
<text x="255.2" y="81.3">4</text>
<text x="255.2" y="83.8">5</text>
<text x="10.3" y="86">B</text>
<text x="47" y="87.6">A8</text>
<text x="143.8" y="88.7">SD_SCLK</text>
<text x="146.1" y="86.2">SD_CS</text>
<text x="153.6" y="85.1">21</text>
<text x="153.6" y="87.6">22</text>
<text x="181.6" y="87.6">16</text>
<text x="181.6" y="85.1">26</text>
<text x="240.5" y="90">GPIO43-TX0</text>
<text x="245.5" y="87.4">GPIO42</text>
<text x="245.5" y="84.9">GPIO41</text>
<text x="255.2" y="86.3">6</text>
<text x="255.2" y="88.9">7</text>
<text x="285.3" y="86">B</text>
<text x="46.9" y="90.1">B8</text>
<text x="145.5" y="91.2">TFT_DC</text>
<text x="146.2" y="93.8">ENC_A</text>
<text x="154.2" y="90.1">8</text>
<text x="154.2" y="92.7">9</text>
<text x="181.6" y="90.1">24</text>
<text x="181.6" y="92.7">25</text>
<text x="185.6" y="93.8">GPIO48</text>
<text x="185.6" y="91.2">GPIO47</text>
<text x="240.2" y="92.5">GPIO44-RX0</text>
<text x="245.5" y="95">GPIO47</text>
<text x="255.2" y="91.4">8</text>
<text x="255.2" y="94">9</text>
<text x="27.9" y="96.6" transform="rotate(-90 27.9 96.6)">SH</text>
<text x="35.5" y="96.5" transform="rotate(-90 35.5 96.5)">A1</text>
<text x="168.9" y="97.2" transform="rotate(-90 168.9 97.2)">1</text>
<text x="245.5" y="97.6">GPIO48</text>
<text x="254.6" y="96.5">10</text>
<text x="82.3" y="124.3" transform="rotate(-90 82.3 124.3)">3v3</text>
<text x="255.2" y="129.5">1</text>
<text x="10.3" y="136">C</text>
<text x="243.6" y="135.7">TFT_SCLK</text>
<text x="249" y="133.1">3v3</text>
<text x="255.2" y="132.1">2</text>
<text x="255.2" y="134.6">3</text>
<text x="255.2" y="137.1">4</text>
<text x="285.3" y="136">C</text>
<text x="243.8" y="138.2">TFT_MOSI</text>
<text x="244.9" y="140.8">TFT_RST</text>
<text x="245.8" y="143.3">TFT_DC</text>
<text x="255.2" y="139.7">5</text>
<text x="255.2" y="142.2">6</text>
<text x="67.5" y="149.7">SD_SCLK</text>
<text x="67.5" y="147.1">SD_MOSI</text>
<text x="88.7" y="149.7" transform="rotate(-90 88.7 149.7)">3v3</text>
<text x="244.8" y="148.4">TFT_BLK</text>
<text x="245.9" y="145.8">TFT_CS</text>
<text x="255.2" y="144.8">7</text>
<text x="255.2" y="147.3">8</text>
<text x="255.2" y="149.8">9</text>
<text x="67.5" y="152.2">SD_MISO</text>
<text x="246.4" y="153.5">ENC_B</text>
<text x="246.6" y="150.9">ENC_A</text>
<text x="254.6" y="152.4">10</text>
<text x="254.6" y="154.9">11</text>
<text x="90.3" y="159.8">SD_CS</text>
<text x="115.4" y="161.1" transform="rotate(-90 115.4 161.1)">GPIO00</text>
<text x="137" y="161.1" transform="rotate(-90 137 161.1)">EN</text>
<text x="244.1" y="156">ENC_BTN</text>
<text x="247.7" y="158.5">KEY0</text>
<text x="254.6" y="157.5">12</text>
<text x="58.9" y="162.4">SD_DTCT</text>
<text x="10.3" y="186">D</text>
<text x="285.3" y="186">D</text>
<text x="35" y="200">1</text>
<text x="85" y="200">2</text>
<text x="135" y="200">3</text>
<text x="185" y="200">4</text>
<text x="235" y="200">5</text>
<text x="285" y="200">6</text>
</g>
<g font-size="1.3" fill="#008484">
<text x="29.5" y="22.6">D1</text>
<text x="35.8" y="21.3">PWR_FLAG</text>
<text x="55.8" y="22.6">U1</text>
<text x="26.7" y="25.1">Schottky</text>
<text x="52" y="25.1">MCP1826S</text>
<text x="52.3" y="28.9">VI</text>
<text x="59.4" y="28.9">VO</text>
<text x="144.5" y="29.5" transform="rotate(-90 144.5 29.5)">R10</text>
<text x="259.8" y="29">J3</text>
<text x="32.5" y="33">C1</text>
<text x="45" y="32.7">C2</text>
<text x="58.1" y="32.8" transform="rotate(-90 58.1 32.8)">GND</text>
<text x="65.5" y="32.7">C4</text>
<text x="70.6" y="33">C5</text>
<text x="81.2" y="34">R6</text>
<text x="89.9" y="32">LED</text>
<text x="145.3" y="30.2">10k</text>
<text x="160.8" y="35.3">C12</text>
<text x="259.8" y="31.4">I2C</text>
<text x="31.3" y="36.8">10uF</text>
<text x="45" y="37.8">100nF</text>
<text x="55.1" y="41.6">GND</text>
<text x="62.2" y="37.8">100nF</text>
<text x="69.4" y="36.8">10uF</text>
<text x="81.3" y="36">1k</text>
<text x="90.1" y="36.5">D5</text>
<text x="94.5" y="41.6">GND</text>
<text x="132.1" y="41.6">1uF</text>
<text x="135.4" y="36.5">C10</text>
<text x="157.5" y="40.3">100nF</text>
<text x="171.1" y="40.3">U2</text>
<text x="249.4" y="39.4">GND</text>
<text x="37.3" y="46.7">GND</text>
<text x="69.1" y="46.7">GND</text>
<text x="139.9" y="44.4">GND</text>
<text x="156.7" y="48">EN</text>
<text x="158.2" y="43.1">GND</text>
<text x="171.1" y="42.9">ESP32-S3-WROOM-1</text>
<text x="176.2" y="48">TXD0</text>
<text x="34.4" y="53">J2</text>
<text x="142.7" y="48.2">10k</text>
<text x="143.1" y="50.5">R11</text>
<text x="156.7" y="53">IO0</text>
<text x="169.9" y="48.7" transform="rotate(-90 169.9 48.7)">3V3</text>
<text x="175.9" y="50.5">RXD0</text>
<text x="176.5" y="53">IO17</text>
<text x="260.4" y="50.5">J4</text>
<text x="260.4" y="53">POWER</text>
<text x="20.5" y="55.6">USB_C_Receptacle_USB2.0_16P</text>
<text x="156.7" y="58.1">IO2</text>
<text x="156.7" y="55.6">IO1</text>
<text x="173.3" y="58.1">USB_D-</text>
<text x="176.5" y="55.6">IO18</text>
<text x="199" y="58.1">R12</text>
<text x="199" y="56.1">33R</text>
<text x="39.6" y="60.7">VBUS</text>
<text x="40.8" y="65.7">CC1</text>
<text x="55.3" y="63.7">5k1</text>
<text x="55.6" y="65.7">R2</text>
<text x="156.7" y="63.2">IO4</text>
<text x="156.7" y="65.7">IO5</text>
<text x="156.7" y="60.7">IO3</text>
<text x="173.3" y="60.7">USB_D+</text>
<text x="176.5" y="63.2">IO21</text>
<text x="176.5" y="65.7">IO35</text>
<text x="198.7" y="62.7">33R</text>
<text x="199" y="60.7">R13</text>
<text x="248.2" y="61">GND</text>
<text x="40.8" y="68.3">CC2</text>
<text x="55.1" y="70.6">5k1</text>
<text x="55.6" y="68.3">R3</text>
<text x="66" y="69.3">GND</text>
<text x="156.7" y="68.3">IO6</text>
<text x="156.7" y="70.8">IO7</text>
<text x="176.5" y="68.3">IO36</text>
<text x="176.5" y="70.8">IO37</text>
<text x="41.7" y="73.4">D-</text>
<text x="41.7" y="75.9">D-</text>
<text x="156.7" y="73.4">IO8</text>
<text x="156.7" y="75.9">IO9</text>
<text x="176.5" y="73.4">IO38</text>
<text x="176.5" y="75.9">IO39</text>
<text x="41.7" y="78.4">D+</text>
<text x="41.7" y="81">D+</text>
<text x="59.2" y="83">D2</text>
<text x="72.1" y="83.3">D3</text>
<text x="156.7" y="78.4">IO10</text>
<text x="156.7" y="81">IO11</text>
<text x="156.7" y="83.5">IO12</text>
<text x="176.5" y="78.4">IO40</text>
<text x="176.5" y="81">IO41</text>
<text x="176.5" y="83.5">IO42</text>
<text x="39.5" y="88.6">SBU1</text>
<text x="63.5" y="84.8">C3</text>
<text x="66" y="89.9" transform="rotate(-90 66 89.9)">22pf</text>
<text x="77.7" y="85">C6</text>
<text x="80" y="89.9" transform="rotate(-90 80 89.9)">22pf</text>
<text x="87.4" y="85.8">D4</text>
<text x="156.7" y="86.1">IO13</text>
<text x="156.7" y="88.6">IO14</text>
<text x="176.5" y="88.6">IO46</text>
<text x="176.5" y="86.1">IO45</text>
<text x="260.4" y="84.8">J5</text>
<text x="260.4" y="87.3">SPARE</text>
<text x="28.9" y="91.7" transform="rotate(-90 28.9 91.7)">SHIELD</text>
<text x="36.5" y="91.7" transform="rotate(-90 36.5 91.7)">GND</text>
<text x="39.5" y="91.1">SBU2</text>
<text x="56.6" y="91" transform="rotate(-90 56.6 91)">TVS/ESD</text>
<text x="69.3" y="91" transform="rotate(-90 69.3 91)">TVS/ESD</text>
<text x="83.3" y="91" transform="rotate(-90 83.3 91)">TVS/ESD</text>
<text x="156.7" y="91.1">IO15</text>
<text x="156.7" y="93.7">IO16</text>
<text x="169.9" y="94.7" transform="rotate(-90 169.9 94.7)">GND</text>
<text x="176.5" y="91.1">IO47</text>
<text x="176.5" y="93.7">IO48</text>
<text x="56.4" y="98.8">GND</text>
<text x="69.1" y="98.8">GND</text>
<text x="83.1" y="98.8">GND</text>
<text x="163.3" y="100.3">GND</text>
<text x="25.9" y="103.8">GND</text>
<text x="33.5" y="103.8">GND</text>
<text x="82.1" y="129.7">C7</text>
<text x="88.4" y="130.5">C8</text>
<text x="21.1" y="136.4">MOLEX-503398-1892</text>
<text x="54.3" y="138" transform="rotate(-90 54.3 138)">R1</text>
<text x="82.1" y="135.8">10uF</text>
<text x="88.1" y="135.6">100nF</text>
<text x="232.9" y="137.2">GND</text>
<text x="56.1" y="139" transform="rotate(-90 56.1 139)">10k</text>
<text x="58.1" y="138.2" transform="rotate(-90 58.1 138.2)">R4</text>
<text x="60.4" y="139" transform="rotate(-90 60.4 139)">10k</text>
<text x="79.2" y="143.5">GND</text>
<text x="259.8" y="143.3">J6</text>
<text x="57.1" y="149.6">R5</text>
<text x="61" y="148.5">33R</text>
<text x="264.1" y="154.4" transform="rotate(-90 264.1 154.4)">TFT-LCD-DISPLAY-EC11</text>
<text x="86.6" y="156.8" transform="rotate(-90 86.6 156.8)">10k</text>
<text x="88.9" y="156" transform="rotate(-90 88.9 156)">R7</text>
<text x="115.3" y="169" transform="rotate(-90 115.3 169)">R8</text>
<text x="117.3" y="170.2" transform="rotate(-90 117.3 170.2)">220R</text>
<text x="136.9" y="169" transform="rotate(-90 136.9 169)">R9</text>
<text x="138.9" y="170.2" transform="rotate(-90 138.9 170.2)">220R</text>
<text x="32.4" y="175.2">J1</text>
<text x="55.1" y="176.2">GND</text>
<text x="115.6" y="178.8">SW1</text>
<text x="124" y="179">C9</text>
<text x="137.2" y="178.8">SW2</text>
<text x="143" y="179">C11</text>
<text x="115.6" y="181.3">BOOT</text>
<text x="123.7" y="183.9">100nF</text>
<text x="137.2" y="181.3">EN</text>
<text x="142.8" y="183.9">100nF</text>
<text x="112.3" y="189.3">GND</text>
<text x="121.2" y="189.3">GND</text>
<text x="133.9" y="189.3">GND</text>
<text x="140.2" y="189.3">GND</text>
</g>
<g font-size="1" fill="#008484">
<text x="41.5" y="141.7">VDD</text>
<text x="41.3" y="146.8">CMD</text>
<text x="41.6" y="149.4">CLK</text>
<text x="40.8" y="151.9">DAT0</text>
<text x="40.8" y="154.4">DAT1</text>
<text x="36.2" y="159.5">CD/DAT3^2</text>
<text x="40.8" y="157">DAT2</text>
<text x="32.8" y="162.1">DETECT_SWITCH</text>
<text x="39.2" y="167.1">SHIELD</text>
<text x="41.6" y="169.7">VSS</text>
</g>
<g font-size="1" fill="#840000">
<text x="47.6" y="140.9">4</text>
<text x="47.6" y="146">3</text>
<text x="47.6" y="148.5">5</text>
<text x="47.6" y="151.1">7</text>
<text x="47.6" y="153.6">8</text>
<text x="47.2" y="161.2">10</text>
<text x="47.6" y="156.1">1</text>
<text x="47.6" y="158.7">2</text>
<text x="47.1" y="166.3">P1</text>
<text x="47.6" y="168.8">6</text>
</g>
</svg>
